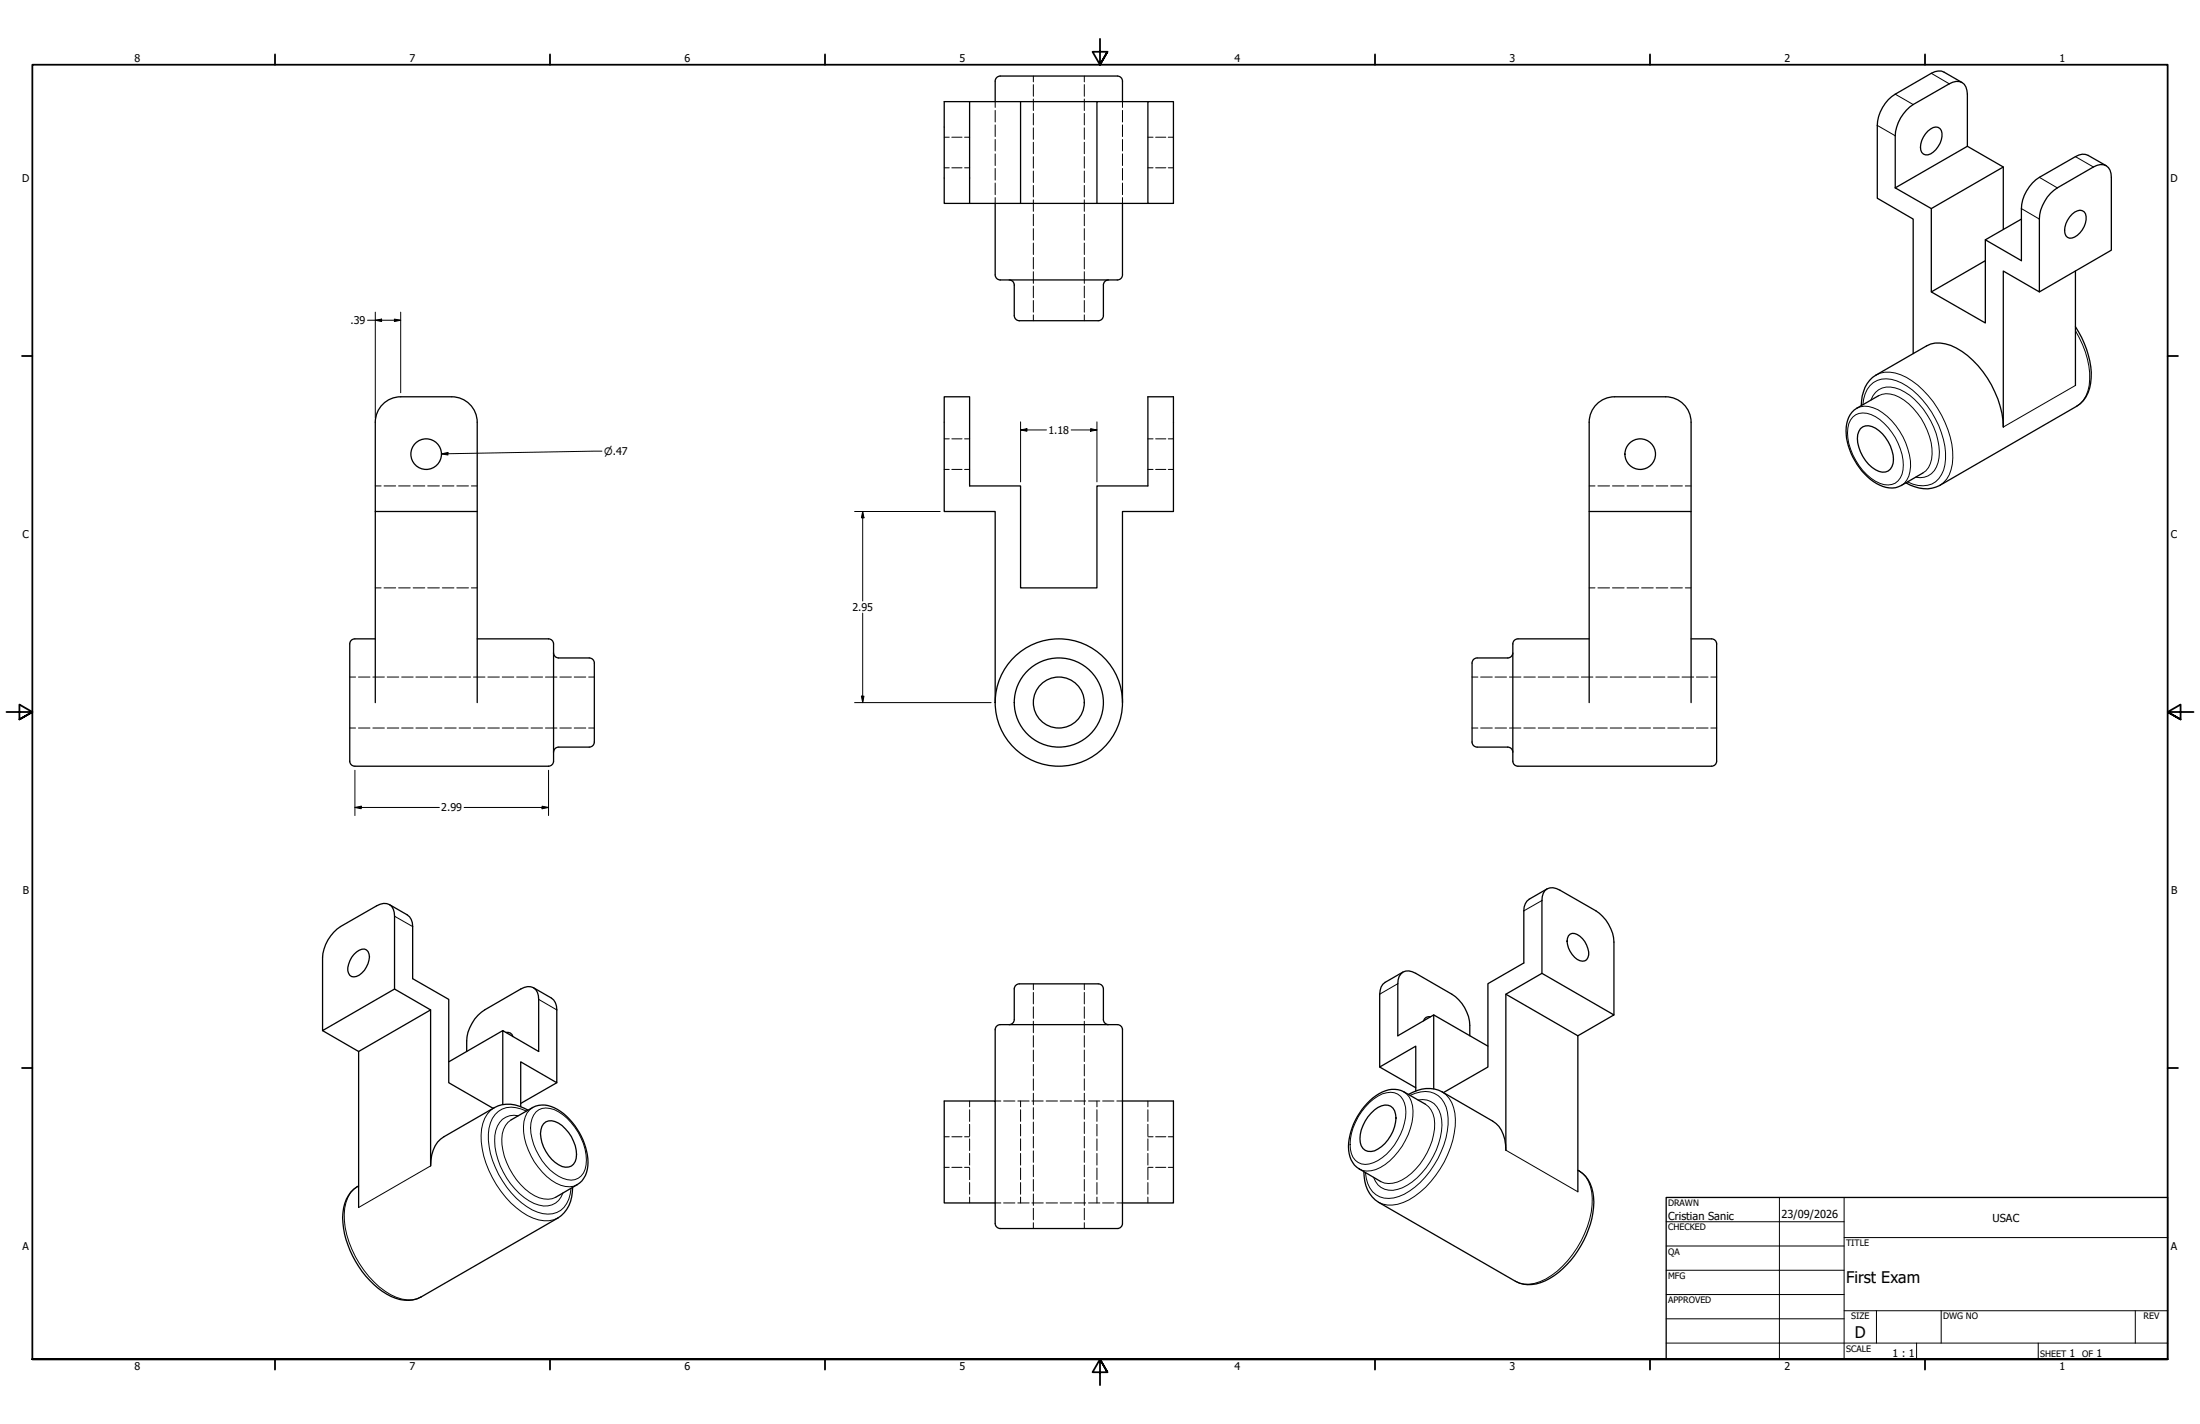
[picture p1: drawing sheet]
<svg xmlns="http://www.w3.org/2000/svg" width="864mm" height="559mm" viewBox="0 0 864 559" stroke-linecap="round" stroke-linejoin="round" font-family="sans-serif">
<!-- layer: Hidden (ANSI) -->
<g fill="none" stroke="#000" stroke-width=".39">
<path d="M390.7 39.9v2.3M405.6 29.8v2.3M405.6 33.2v4.6M405.6 38.9v4.5M425.6 29.8v2.3M425.6 33.2v4.6M425.6 38.9v4.5M440.6 39.9v2.3M370.6 53.8h2M373.6 53.8h4M378.7 53.8h1.9M390.7 43.3v4.6"/>
<path d="M390.7 49v4.6M390.7 54.7v4.5M405.6 44.5v4.5M405.6 50.2v4.5M405.6 55.8v4.5M425.6 44.5v4.5M425.6 50.2v4.5M425.6 55.8v4.5M440.6 43.3v4.6M440.6 49v4.6M440.6 54.7v4.5M450.6 53.8h2"/>
<path d="M453.6 53.8h4M458.6 53.8h2M370.6 65.8h2M373.6 65.8h4M378.7 65.8h1.9M390.7 60.4v4.6M390.7 66.1v4.6M390.7 71.8v4.6M390.7 77.5v2.3M405.6 61.5v4.5M405.6 67.1v4.5M405.6 72.8v4.5"/>
<path d="M405.6 78.4v4.5M425.6 61.5v4.5M425.6 67.1v4.5M425.6 72.8v4.5M425.6 78.4v4.5M440.6 60.4v4.6M440.6 66.1v4.6M440.6 71.8v4.6M440.6 77.5v2.3M450.6 65.8h2M453.6 65.8h4M458.6 65.8h2"/>
<path d="M405.6 84.1v4.5M405.6 89.7v4.5M405.6 95.4v4.5M425.6 84.1v4.5M425.6 89.7v4.5M425.6 95.4v4.5M405.6 101v4.5M405.6 106.6v4.6M405.6 112.3v4.5M405.6 117.9v4.6M425.6 101v4.5M425.6 106.6v4.6"/>
<path d="M425.6 112.3v4.5M425.6 117.9v4.6M405.6 123.6v2.3M425.6 123.6v2.3M370.6 172.2h2M373.6 172.2h4M378.7 172.2h1.9M450.6 172.2h2M453.6 172.2h4M458.6 172.2h2M147.3 190.7h2.3M150.7 190.7h4.6"/>
<path d="M156.5 190.7h4.5M162.2 190.7h4.6M167.9 190.7h4.6M173.6 190.7h4.6M179.3 190.7h4.6M185 190.7h2.3M370.6 184.2h2M373.6 184.2h4M378.7 184.2h1.9M450.6 184.2h2M453.6 184.2h4M458.6 184.2h2"/>
<path d="M623.8 190.7h2.3M627.3 190.7h4.5M633 190.7h4.5M638.7 190.7h4.6M644.4 190.7h4.6M650.1 190.7h4.6M655.8 190.7h4.6M661.5 190.7h2.3M147.3 230.7h2.3M150.7 230.7h4.6M156.5 230.7h4.5M162.2 230.7h4.6"/>
<path d="M167.9 230.7h4.6M173.6 230.7h4.6M179.3 230.7h4.6M185 230.7h2.3M623.8 230.7h2.3M627.3 230.7h4.5M633 230.7h4.5M638.7 230.7h4.6M644.4 230.7h4.6M650.1 230.7h4.6M655.8 230.7h4.6M661.5 230.7h2.3"/>
<path d="M137.3 265.7h2.3M140.7 265.7h4.5M146.4 265.7h4.5M152 265.7h4.5M157.7 265.7h4.5M163.3 265.7h4.5M168.9 265.7h4.6M174.6 265.7h4.5M180.2 265.7h4.5M185.9 265.7h4.5M191.5 265.7h4.5M197.2 265.7h4.5"/>
<path d="M202.8 265.7h4.5M208.5 265.7h4.5M214.1 265.7h4.5M219.8 265.7h4.5M225.4 265.7h4.5M231.1 265.7h2.2M577.8 265.7h2.3M581.2 265.7h4.6M586.9 265.7h4.5M592.5 265.7h4.5M598.2 265.7h4.5M603.8 265.7h4.5"/>
<path d="M609.5 265.7h4.5M615.1 265.7h4.5M620.8 265.7h4.5M626.4 265.7h4.5M632.1 265.7h4.5M637.7 265.7h4.5M643.4 265.7h4.5M649 265.7h4.5M654.7 265.7h4.5M660.3 265.7h4.5M665.9 265.7h4.6M671.6 265.7h2.3"/>
<path d="M137.3 285.7h2.3M140.7 285.7h4.5M146.4 285.7h4.5M152 285.7h4.5M157.7 285.7h4.5M163.3 285.7h4.5M168.9 285.7h4.6M174.6 285.7h4.5M180.2 285.7h4.5M185.9 285.7h4.5M191.5 285.7h4.5M197.2 285.7h4.5"/>
<path d="M202.8 285.7h4.5M208.5 285.7h4.5M214.1 285.7h4.5M219.8 285.7h4.5M225.4 285.7h4.5M231.1 285.7h2.2M577.8 285.7h2.3M581.2 285.7h4.6M586.9 285.7h4.5M592.5 285.7h4.5M598.2 285.7h4.5M603.8 285.7h4.5"/>
<path d="M609.5 285.7h4.5M615.1 285.7h4.5M620.8 285.7h4.5M626.4 285.7h4.5M632.1 285.7h4.5M637.7 285.7h4.5M643.4 285.7h4.5M649 285.7h4.5M654.7 285.7h4.5M660.3 285.7h4.5M665.9 285.7h4.6M671.6 285.7h2.3"/>
<path d="M405.6 386.1v2.3M405.6 389.4v4.6M405.6 395.1v4.5M425.6 386.1v2.3M425.6 389.4v4.6M425.6 395.1v4.5M405.6 400.7v4.6M405.6 406.4v4.5M405.6 412.1v4.5M405.6 417.7v4.5M425.6 400.7v4.6M425.6 406.4v4.5"/>
<path d="M425.6 412.1v4.5M425.6 417.7v4.5M380.6 432.1v2.2M380.6 435.5v4.6M390.7 432.1h2.2M394 432.1h4.4M399.5 432.1h4.5M400.6 432.1v2.2M400.6 435.5v4.6M405.1 432.1h4.4M405.6 423.4v4.5M405.6 429v4.5"/>
<path d="M405.6 434.7v4.5M410.7 432.1h4.4M416.2 432.1h4.4M421.8 432.1h4.3M425.6 423.4v4.5M425.6 429v4.5M425.6 434.7v4.5M427.3 432.1h4.4M430.6 432.1v2.2M430.6 435.5v4.6M432.8 432.1h4.5M438.4 432.1h2.2"/>
<path d="M450.6 432.1v2.2M450.6 435.5v4.6M370.6 446.1h2M370.6 458.1h2M373.6 446.1h4M373.6 458.1h4M378.7 446.1h1.9M378.7 458.1h1.9M380.6 441.2v4.6M380.6 446.9v4.6M380.6 452.6v4.6M380.6 458.3v4.6"/>
<path d="M400.6 441.2v4.6M400.6 446.9v4.6M400.6 452.6v4.6M400.6 458.3v4.6M405.6 440.3v4.5M405.6 446v4.5M405.6 451.6v4.5M405.6 457.2v4.6M425.6 440.3v4.5M425.6 446v4.5M425.6 451.6v4.5M425.6 457.2v4.6"/>
<path d="M430.6 441.2v4.6M430.6 446.9v4.6M430.6 452.6v4.6M430.6 458.3v4.6M450.6 441.2v4.6M450.6 446.9v4.6M450.6 452.6v4.6M450.6 458.3v4.6M450.6 446.1h2M450.6 458.1h2M453.6 446.1h4M453.6 458.1h4"/>
<path d="M458.6 446.1h2M458.6 458.1h2M380.6 464.1v4.5M380.6 469.8v2.3M390.7 472.1h2.2M394 472.1h4.4M399.5 472.1h4.5M400.6 464.1v4.5M400.6 469.8v2.3M405.1 472.1h4.4M405.6 462.9v4.5M405.6 468.5v4.5"/>
<path d="M405.6 474.2v4.5M405.6 479.8v2.3M410.7 472.1h4.4M416.2 472.1h4.4M421.8 472.1h4.3M425.6 462.9v4.5M425.6 468.5v4.5M425.6 474.2v4.5M425.6 479.8v2.3M427.3 472.1h4.4M430.6 464.1v4.5M430.6 469.8v2.3"/>
<path d="M432.8 472.1h4.5M438.4 472.1h2.2M450.6 464.1v4.5M450.6 469.8v2.3"/>
</g>
<!-- layer: Visible (ANSI) -->
<g fill="none" stroke="#000" stroke-width=".51">
<path d="M370.6 39.9h10v39.9h-10zM380.6 39.9h20v39.9M400.6 39.9h30M438.6 29.8l-46.5 .1-.9 .5-.5 .9v8.6M438.6 29.8l1 .3 1 1.2v8.6M450.6 39.9h10v39.9h-10zM450.6 39.9h-20v39.9M770.2 32.4l-7.1-4.1a5.2 5.2 0 0 0-5 .5l-14.1 8.2a15.4 15.4 0 0 0-7.1 12.2v28.6l14.1 8.2v52.7M748.3 43.2l2.7-2.2 14.2-8.1a4.2 4.2 0 0 1 6.9 2.5l.2 22-28.3 16.3v-20.4a15.8 15.8 0 0 1 4.3-10.1zM756.8 51.4a3.6 3.6 0 0 1 4.8-.9 6.7 6.7 0 0 1-1.7 8.2 4.2 4.2 0 0 1-4.9 1.8 5.3 5.3 0 0 1 0-6.7zM772.3 57.4l14.1 8.1-28.3 16.4M380.6 79.8h70"/>
<path d="M390.7 79.8v28.1l.2 1 .7 .7 1.1 .3h45.9M440.6 79.8v28.1l-.6 1.4-1.4 .6M786.4 65.5v24.5M826.8 65l-7.1-4a4.9 4.9 0 0 0-5 .5l-14.2 8.1a15.6 15.6 0 0 0-7 12.3v20.4l-14.2-8.2v32.6l-21.2-12.1v-32.7l-14.1-8.2M793.5 86l-14.2 8.1M813.4 84.1a3.7 3.7 0 0 1 4.7-1 6.7 6.7 0 0 1-1.6 8.3 4.5 4.5 0 0 1-4.9 1.8 5.4 5.4 0 0 1 0-6.8zM396.1 109.9l1.5 .5 .5 1.5M398.1 111.8l.1 12.6 .9 1.2 1 .3h31l1-.3 .8-.7 .2-1v-12.1M435.1 109.9l-1.4 .5-.6 1.5M779.3 102.3l-21.2 12.3M800.5 114.6l28.3-16.4v-28.6a4.3 4.3 0 0 0-2.1-4.6 4.3 4.3 0 0 0-4.9 .5l-14.2 8.2a15.8 15.8 0 0 0-7.1 12.3v28.6l-14.1-8.2v61.2a38.5 38.5 0 0 0-18.4-31 12.1 12.1 0 0 0-11.8-.8l-19.8 11.4a13.2 13.2 0 0 0-5.8 11.9M814.7 106.4v44.9"/>
<path d="M814.7 128.2a34.1 34.1 0 0 1 6 22.2 12.1 12.1 0 0 1-5.6 9l-53.7 31.1a13.5 13.5 0 0 1-13.2-1M653.8 155.7a10 10 0 0 1 10 10v35M653.9 155.7h-20.1a10 10 0 0 0-10 10v110M737.4 155.3l-8.5 4.9a11.2 11.2 0 0 0-4 11.8 25.4 25.4 0 0 0 14.2 18.9 8.5 8.5 0 0 0 7.3-.4l8.4-4.9M730.3 168.2a5.2 5.2 0 0 1 7.3 .8 15 15 0 0 1 5.5 12.8 4.1 4.1 0 0 1-6.9 2.5 15.2 15.2 0 0 1-7-13.7zM147.3 200.7v75M187.3 200.7h-40v-35a10 10 0 0 1 10-10h20a10 10 0 0 1 10 10v110M623.8 200.7h40v75M139.3 250.7l-1.4 .6-.6 1.4v46M139.3 250.7h8M187.3 250.7h28l1 .3 .7 .7 .3 1v46M217.3 256.2l.3 1 1.2 .9 13 .2 1.2 .9 .3 1"/>
<path d="M593.9 256.2l-.6 1.4-1.4 .6-12.6 .1-1.2 .9-.3 1M623.8 250.7h-27.9l-1.1 .3-.7 .7-.2 1v46M663.8 250.7l8.6 .1 .9 .5 .5 .9 .1 46.5M233.3 260.2v31l-.3 1-.7 .7-1 .3-12.5 .1-1.2 .9-.3 1M390.7 275.7v-75h-20.1v-45h10v35h20v40h30v-40h20v-35h10v45h-20v75M577.8 260.2v31l.3 1 .7 .7 1.1 .3 12.5 .1 1.2 .9 .3 1M137.3 298.7l.6 1.4 1.4 .6M217.3 298.7l-.6 1.4-1.4 .6h-76M593.9 298.7l.5 1.4 1.5 .6h75.9l1.5-.6 .6-1.4M152.8 355l7.1 4a5.2 5.2 0 0 1 2.1 4.6v20.4l14.1 8.2v32.7l17.4 10M607.3 348.8l-7 4.1a5.2 5.2 0 0 0-2.1 4.5v20.5l-14.1 8.1v32.7l-17.5 10.1M138.9 374.5a4.5 4.5 0 0 1 4.9-1.8 5.2 5.2 0 0 1 0 6.8 5.6 5.6 0 0 1-5.8 3.7 3.6 3.6 0 0 1-1.2-4.8l1.2-2.7z"/>
<path d="M616.3 366.6a5 5 0 0 1 5.8 2.9 6.1 6.1 0 0 1 .7 7.1 4.1 4.1 0 0 1-5.6-2 7.3 7.3 0 0 1-1.5-7.4zM154.9 388.1l-28.3 16.3v-28.5a15.8 15.8 0 0 1 7.1-12.3l14.1-8.1a4.3 4.3 0 0 1 5-.5 4.3 4.3 0 0 1 2.1 4.5v28.6l14.1 8.2v61.2a12.9 12.9 0 0 1 5.2-11.4l19.9-11.4a13.1 13.1 0 0 1 13.2 .9M169 396.3l-28.2 16.3-14.2-8.2M209.4 387.6l7.1 4.1a5.2 5.2 0 0 1 2.1 4.6v28.6l-14.2-8.2v17.6M398.1 388v12M398.1 388.1l.6-1.4 1.4-.6h31l1.4 .6 .6 1.4M433.1 388v12M550.7 381.4l-7 4.1a5.2 5.2 0 0 0-2.1 4.6v28.6l14.2-8.2v17.6M561.6 399a2.26 2.26 0 0 0-2.8 1.6M562.8 398.3l21.3 12.2M591.1 390.1l28.3 16.4v61.2M605.3 382l28.2 16.3-14.1 8.2"/>
<path d="M633.5 398.3v-28.6a15.8 15.8 0 0 0-7-12.3l-14.2-8.1a4.3 4.3 0 0 0-5-.5 4.3 4.3 0 0 0-2 4.6v28.6l-14.2 8.1v61.3a12.9 12.9 0 0 0-5.2-11.5l-19.7-11.4a13.2 13.2 0 0 0-13.3 1M140.8 412.6v61.2M183.2 412.6a16.5 16.5 0 0 1 7-16.3l14.2-8.2a4.3 4.3 0 0 1 5-.5 4.3 4.3 0 0 1 2.1 4.6v20.4l-14.1-8.2v29.1M197.4 404.4l-21.3 12.3M198.6 405.1a2.26 2.26 0 0 1 2.8 1.7M390.7 404.1v28M398.1 400.1l-.5 1.4-1.5 .6M433.1 400.1l.6 1.4 1.4 .6M438.6 402.1h-45.9l-1.5 .6-.5 1.4M438.6 402.1l1.4 .6 .6 1.4M440.6 404.1v76l-.6 1.4-1.4 .6M541.6 418.7l14.2 8.1"/>
<path d="M577 406.5a16.5 16.5 0 0 0-7.1-16.4l-14.1-8.1a4.3 4.3 0 0 0-5-.6 4.3 4.3 0 0 0-2.1 4.6v20.5l14.1-8.2v29M200.6 439.5l8.5-4.9a10.9 10.9 0 0 1 12.1 2.4 25.3 25.3 0 0 1 9.4 21.8 8.9 8.9 0 0 1-4 6.1l-8.5 4.9M218.6 424.9l-14.2 8.1M370.6 432.1h20.1v40h-20.1zM440.6 432.1h20v40h-20M538.2 436.8a6.8 6.8 0 0 1 7.7-2.7 7 7 0 0 1 1.5 8.1 15.2 15.2 0 0 1-7.8 9.4 4.2 4.2 0 0 1-5.8-4.8 15.8 15.8 0 0 1 4.4-10zM559.6 433.3l-8.5-4.9a10.9 10.9 0 0 0-12.2 2.4 25.3 25.3 0 0 0-9.3 21.8 8.9 8.9 0 0 0 4 6.1l8.4 5M213.4 441a4.3 4.3 0 0 1 5.9-.2 15 15 0 0 1 6.9 13.7 4.1 4.1 0 0 1-2.7 3.5 4.1 4.1 0 0 1-4.2-.9 15 15 0 0 1-7-13.7zM619.4 459.2a12.1 12.1 0 0 1 6.1 10.6 37 37 0 0 1-18.9 32.8 13.1 13.1 0 0 1-11.7 .2l-53.8-31a13.4 13.4 0 0 1-5.7-12M140.8 465.4a13.1 13.1 0 0 0-6.3 12.5 37.6 37.6 0 0 0 19 30.9 13.1 13.1 0 0 0 11.8 .2l53.7-31a13.4 13.4 0 0 0 5.8-12M390.7 472.1v8.5l.5 .9 .9 .5 46.5 .1"/>
<circle cx="167.3" cy="178.2" r="6"/>
<circle cx="643.9" cy="178.2" r="6"/>
<circle cx="415.6" cy="275.7" r="10"/>
<circle cx="415.6" cy="275.7" r="17.5"/>
<circle cx="415.6" cy="275.7" r="25"/>
</g>
<!-- layer: Visible Narrow (ANSI) -->
<g fill="none" stroke="#000" stroke-width=".39">
<path d="M744 37l7 4M758.1 28.8l7.1 4.1M736.9 49.2l7.1 4.1M800.5 69.6l7.1 4.1M814.7 61.5l7.1 4M793.5 81.9l7 4.1M814.7 129.8a33.9 33.9 0 0 1 5.4 21.5 11.3 11.3 0 0 1-5 8.1M731.3 158.8a10 10 0 0 1 7.3-10 16 16 0 0 1 12.2 4.3 37.3 37.3 0 0 1 12.9 24.6 12.1 12.1 0 0 1-5.3 12.2 11.2 11.2 0 0 1-9.6-.8M734.4 157a7.3 7.3 0 0 1 9.5-4.8 25.1 25.1 0 0 1 14 13 21.7 21.7 0 0 1 2.3 18 6.9 6.9 0 0 1-8.2 4.1M736.4 147.2a12.3 12.3 0 0 1 11.9 .9 38.8 38.8 0 0 1 18.3 31.5 12 12 0 0 1-5.2 10.9M737.4 155.3a9.6 9.6 0 0 1 10.1 1.7 27.6 27.6 0 0 1 10.9 21.1 8.9 8.9 0 0 1-3.6 7.5M814.7 151.3l-28.3 16.3"/>
<path d="M727.3 163.6a7.1 7.1 0 0 1 8.9-.1 23.6 23.6 0 0 1 10.8 20.9 6.1 6.1 0 0 1-9.1 5.3 23.3 23.3 0 0 1-12.5-21.7l.3-1.8zM728.9 160.2a9.5 9.5 0 0 1 10.1 1.8 27.3 27.3 0 0 1 11 21 8.9 8.9 0 0 1-3.6 7.5M154.9 359.5l7.1 4.1M605.3 353.4l-7.1 4M211.5 392.2l7.1 4.1M548.7 386l-7.1 4.1M194.1 434.7a12 12 0 0 0-5.3 10.8 38.9 38.9 0 0 0 18.3 31.5 12.5 12.5 0 0 0 11.9 1M200.6 439.5a9.6 9.6 0 0 0-3.6 9.6 27.7 27.7 0 0 0 12.8 20.1 9.2 9.2 0 0 0 8.3 .6M203.5 437.8a7.3 7.3 0 0 0-8.9 5.8 26.2 26.2 0 0 0 5.8 20.9 21.1 21.1 0 0 0 13 8.8 7.1 7.1 0 0 0 7.6-5.2M206.6 436a9.8 9.8 0 0 0-12.2 1.3 15.5 15.5 0 0 0-2.4 12.7 36.4 36.4 0 0 0 16.9 24.8 10.3 10.3 0 0 0 12.5-1 12.5 12.5 0 0 0 2.8-7.5M209.1 434.6a9.6 9.6 0 0 0-3.6 9.6 26.5 26.5 0 0 0 14.7 20.9 7.6 7.6 0 0 0 6.4-.2M210.4 436.4a7 7 0 0 1 8.9-.1 23.4 23.4 0 0 1 10.8 20.8 6.1 6.1 0 0 1-9.1 5.3 23.3 23.3 0 0 1-12.6-21.7l1.1-3.1z"/>
<path d="M537.5 432.7a11 11 0 0 1 9.9-3.9 7.2 7.2 0 0 1 4.5 7.6 24.4 24.4 0 0 1-11 19 6.7 6.7 0 0 1-9.8-1.2 17.4 17.4 0 0 1 2-15.9l1.4-2.1zM551.1 428.4a9.6 9.6 0 0 1 3.5 9.7 26.5 26.5 0 0 1-14.6 20.9 7.6 7.6 0 0 1-6.4-.3M553.5 429.8a9.9 9.9 0 0 1 12.3 1.4 15.8 15.8 0 0 1 2.3 12.7 36.4 36.4 0 0 1-16.9 24.7 10.3 10.3 0 0 1-12.4-.9 12.5 12.5 0 0 1-2.8-7.5M556.6 431.7a7.3 7.3 0 0 1 8.9 5.8 26.2 26.2 0 0 1-5.7 20.8 21.1 21.1 0 0 1-13 8.8 7.1 7.1 0 0 1-7.6-5.1M559.6 433.3a9.6 9.6 0 0 1 3.5 9.7 27.7 27.7 0 0 1-12.7 20 9.2 9.2 0 0 1-8.4 .7M566.2 428.5a12.2 12.2 0 0 1 5.1 10.8 38.5 38.5 0 0 1-18.2 31.6 12.5 12.5 0 0 1-12 .9M169 457.5l-28.2 16.3M591.1 451.4l28.3 16.3M619.9 459.5a12.4 12.4 0 0 1 5.1 10.8 38.7 38.7 0 0 1-18.2 31.6 12.3 12.3 0 0 1-11.9 .9M140.3 465.6a12.4 12.4 0 0 0-5.2 10.8 38.7 38.7 0 0 0 18.3 31.7 12.3 12.3 0 0 0 11.9 .9"/>
</g>
<!-- layer: Border (ANSI) -->
<g fill="none" stroke="#000" stroke-width=".7">
<path d="M431.8 15.2v10.2l-2.9-5.1h5.8l-2.9 5.1 2.9-5.1M107.9 21.3v4.1M215.9 21.3v4.1M323.8 21.3v4.1M539.8 21.3v4.1M647.7 21.3v4.1M755.6 21.3v4.1M8.6 139.7h4.1M850.9 139.7h4.1M2.5 279.4h10.2l-5.1-2.9v5.8l5.1-2.9-5.1 2.9M861.1 279.4h-10.2l5.1-2.9v5.8l-5.1-2.9 5.1 2.9M8.6 419.1h4.1"/>
<path d="M850.9 419.1h4.1M12.7 533.4v-508h838.2v508h-838.2h838.2M107.9 533.4v4.1M215.9 533.4v4.1M323.8 533.4v4.1M434.7 538.5l-2.9-5.1 2.9 5.1h-5.8l2.9-5.1v10.2M539.8 533.4v4.1M647.7 533.4v4.1M755.6 533.4v4.1"/>
</g>
<!-- layer: Title (ANSI) -->
<g fill="none" stroke="#000" stroke-width=".39">
<path d="M654 479.4h69.9M698.5 469.9v63.5M723.9 469.9v63.5M654 488.9h69.9M654 498.5h69.9M723.9 485.6h127M654 508h69.9M654 517.5h69.9M723.9 514.3h127M736.6 514.3v12.7M762 514.3v12.7M838.2 514.3v12.7"/>
<path d="M654 527h196.9M752.3 527v6.4M800.1 527v6.4"/>
</g>
<path d="M654 469.9h196.9v63.5h-196.9z" fill="none" stroke="#000" stroke-width=".51"/>
<!-- layer: Dimension (ANSI) -->
<g fill="none" stroke="#000" stroke-width=".39">
<path d="M144.3 125.7h13M147.3 125.7l2.5-.5v1zM147.3 122.5v41.6M154.8 125.2l2.5 .5-2.5 .5zM157.3 122.5v31.6M173.3 178.1l2.5-.6v1.1zM236.3 177l-63 1.1M400.6 168.7l2.5-.5v1zM400.6 168.7h10.2M400.6 165.5v23.6M420.5 168.7h10.1M428.1 168.2l2.5 .5-2.5 .5z"/>
<path d="M430.6 165.5v23.6M335.5 200.7h33.6M338.6 200.7l.6 2.5h-1.1zM338.6 200.7v35.1M338.6 240.6v35.1M335.5 275.7h53.6M338.1 273.2h1.1l-.6 2.5zM139.3 316.9l2.5-.5v1zM139.3 316.9h33.2M139.3 302.3v17.7M182.2 316.9h33.1M212.8 316.4l2.5 .5-2.5 .5z"/>
<path d="M215.3 302.3v17.7"/>
</g>
<path d="M147.3 125.7l2.5-.5v1zM154.8 125.2l2.5 .5-2.5 .5zM173.3 178.1l2.5-.6v1.1zM400.6 168.7l2.5-.5v1zM428.1 168.2l2.5 .5-2.5 .5zM338.6 200.7l.6 2.5h-1.1zM338.1 273.2h1.1l-.6 2.5zM139.3 316.9l2.5-.5v1zM212.8 316.4l2.5 .5-2.5 .5z" fill="#000"/>
<g font-size="6.3">
<text x="724.7" y="503.3">First Exam</text>
<text x="728.1" y="524.9">D</text>
</g>
<g font-size="4.3">
<text x="654.8" y="478.6">Cristian Sanic</text>
<text x="699.3" y="478">23/09/2026</text>
<text x="782.1" y="479.4">USAC</text>
</g>
<g font-size="4.2">
<text x="52.8" y="24.4">8</text>
<text x="160.8" y="24.4">7</text>
<text x="268.7" y="24.4">6</text>
<text x="376.7" y="24.4">5</text>
<text x="484.6" y="24.4">4</text>
<text x="592.6" y="24.4">3</text>
<text x="700.5" y="24.4">2</text>
<text x="808.5" y="24.4">1</text>
<text x="8.8" y="71.4">D</text>
<text x="852" y="71.4">D</text>
<text x="137.6" y="127.2">.39</text>
<text x="411.5" y="170.2">1.18</text>
<text x="8.9" y="211.1">C</text>
<text x="852.2" y="211.1">C</text>
<text x="334.6" y="239.7">2.95</text>
<text x="173.2" y="318.4">2.99</text>
<text x="9" y="350.8">B</text>
<text x="852.2" y="350.8">B</text>
<text x="8.9" y="490.5">A</text>
<text x="852.2" y="490.5">A</text>
<text x="742.9" y="532.6">1 : 1</text>
<text x="812.4" y="532.6">1</text>
<text x="823" y="532.6">1</text>
<text x="52.8" y="537.5">8</text>
<text x="160.8" y="537.5">7</text>
<text x="268.7" y="537.5">6</text>
<text x="376.7" y="537.5">5</text>
<text x="484.6" y="537.5">4</text>
<text x="592.6" y="537.5">3</text>
<text x="700.5" y="537.5">2</text>
<text x="808.5" y="537.5">1</text>
</g>
<text font-size="3.9" x="237.1" y="178.5">⌀.47</text>
<g font-size="3.5">
<text x="654.8" y="473.2">DRAWN</text>
<text x="654.8" y="482.8">CHECKED</text>
<text x="724.7" y="488.9">TITLE</text>
<text x="654.8" y="492.3">QA</text>
<text x="654.8" y="501.8">MFG</text>
<text x="654.8" y="511.4">APPROVED</text>
<text x="726.7" y="517.7">SIZE</text>
<text x="762.8" y="517.7">DWG NO</text>
<text x="841.4" y="517.7">REV</text>
<text x="724.7" y="530.4">SCALE</text>
<text x="800.9" y="532.6">SHEET</text>
<text x="817.4" y="532.6">OF</text>
</g>
</svg>
